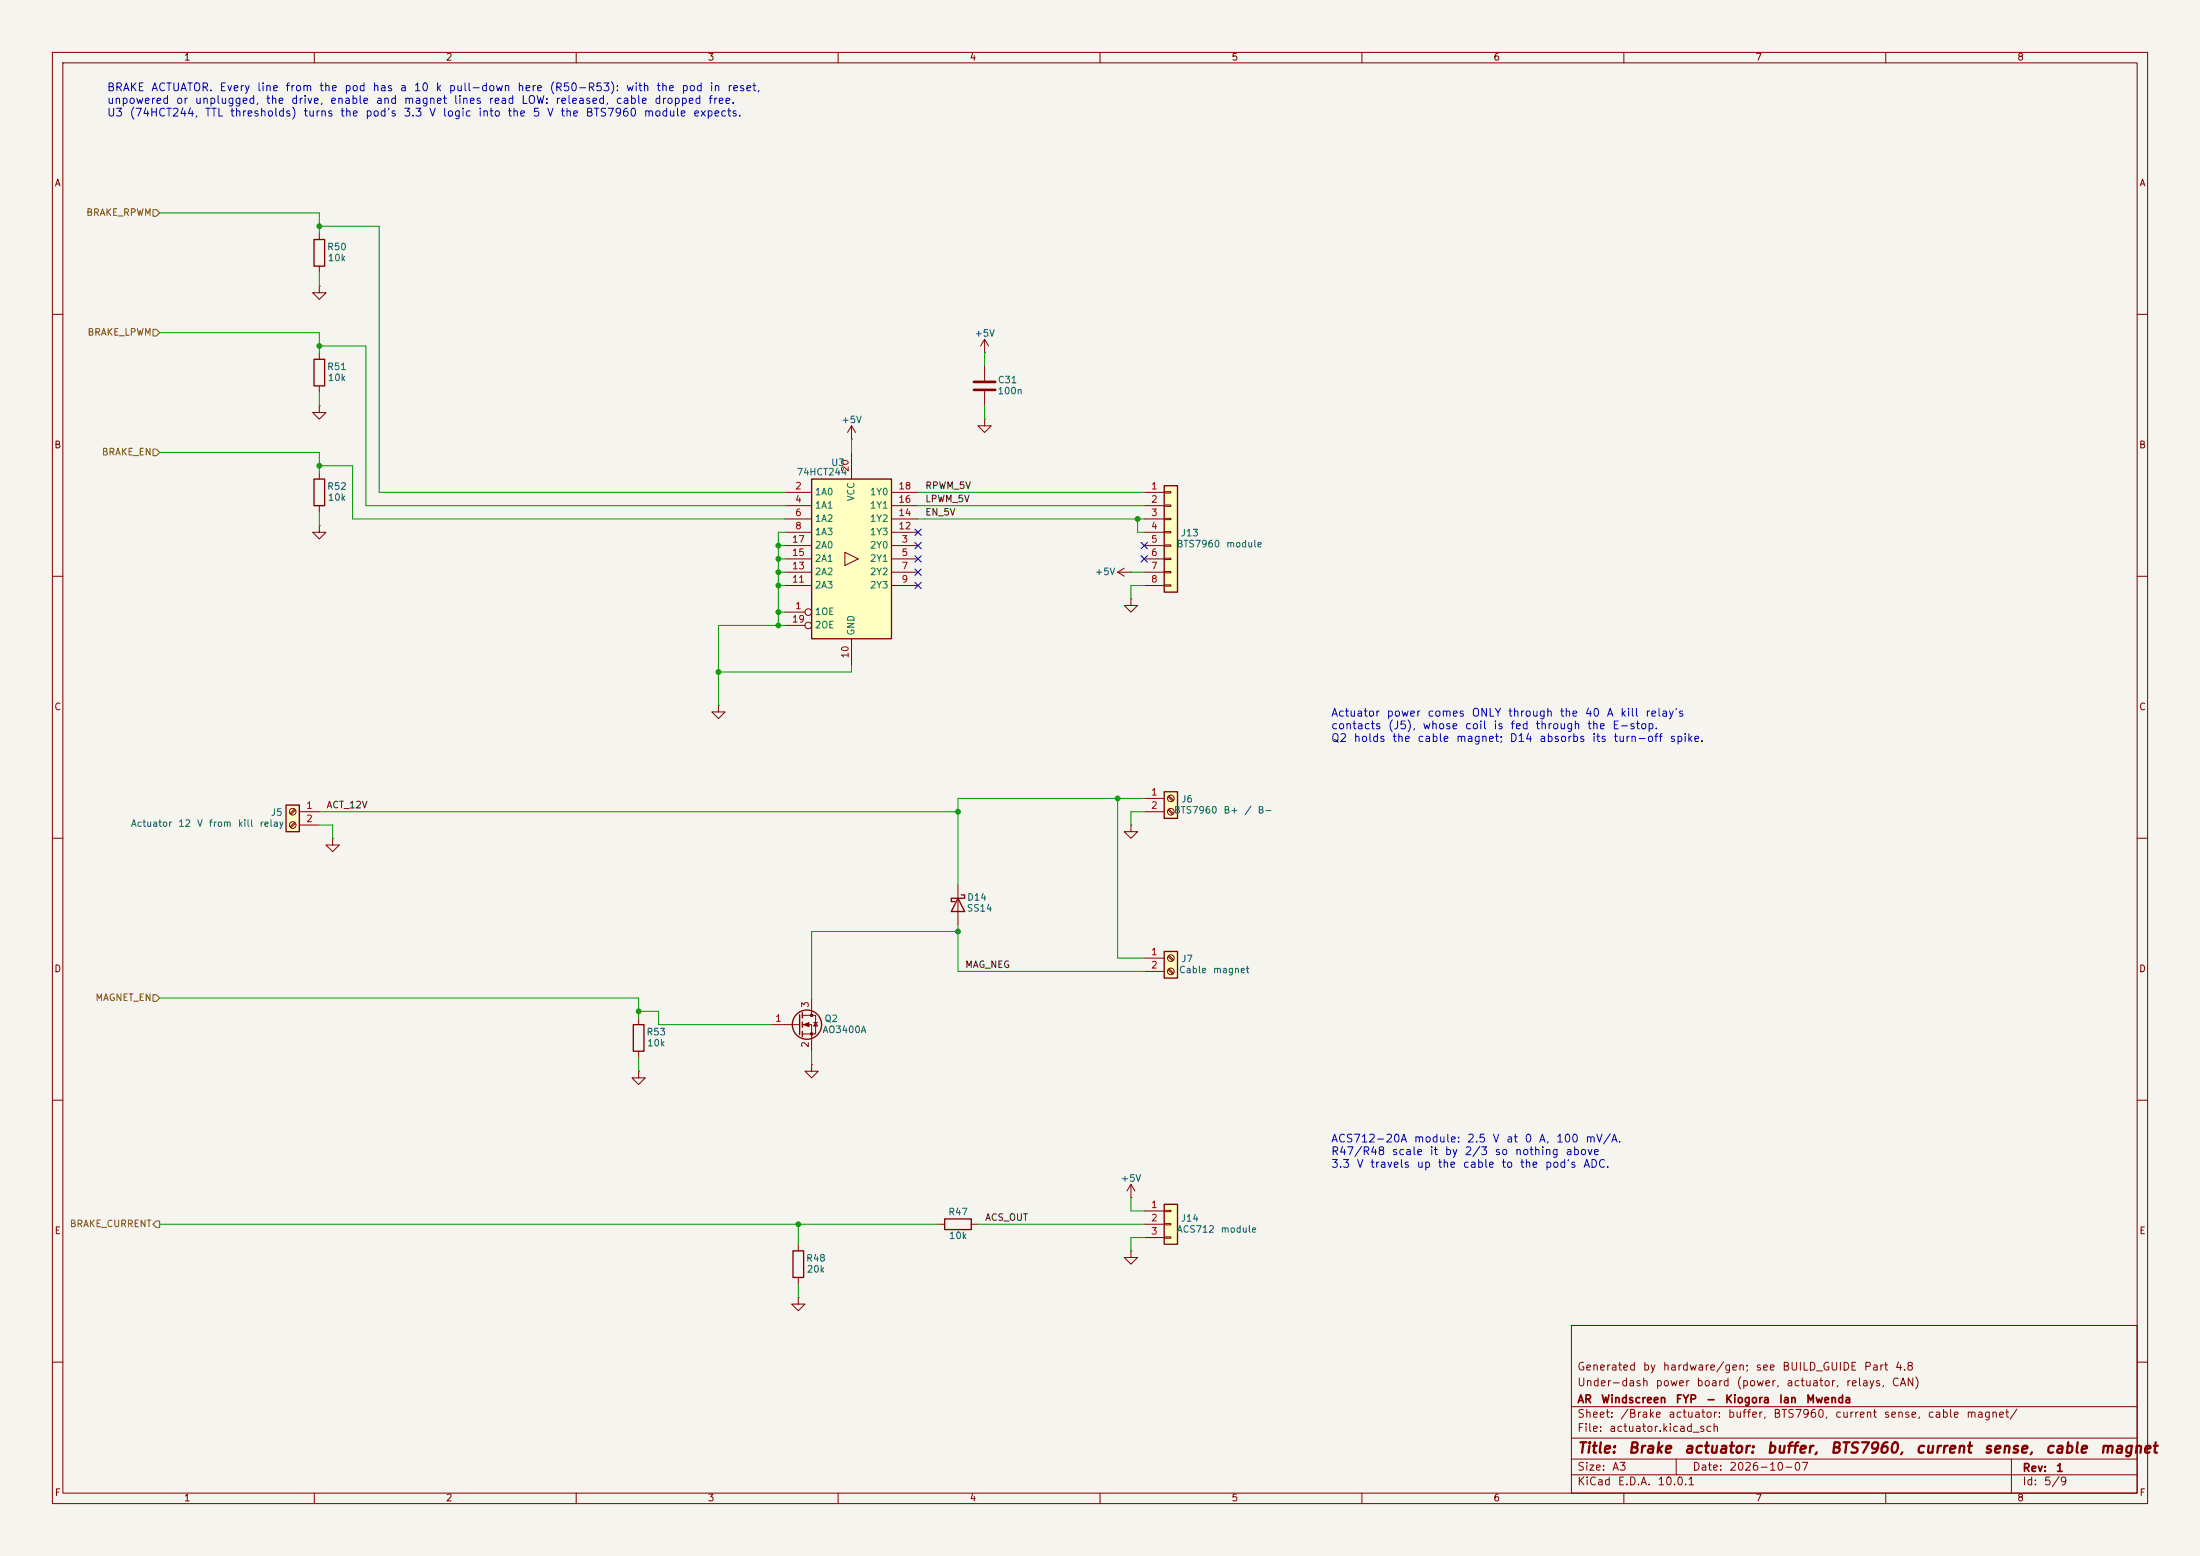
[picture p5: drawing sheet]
<svg xmlns="http://www.w3.org/2000/svg" width="420mm" height="297mm" viewBox="0 0 420 297" stroke-linecap="round" stroke-linejoin="round" font-family="sans-serif">
<path d="M0 0h420v297h-420z" fill="#f5f4ef" stroke="#f5f4ef" stroke-width=".19"/>
<g fill="none" stroke="#840000" stroke-width=".19">
<path d="M10 10h400v277h-400zM12 12h396v273h-396zM60 10v2M110 10v2M160 10v2M210 10v2M260 10v2M310 10v2M360 10v2M10 60h2M188 69.9v2.7M188 74.7v2.8"/>
<path d="M408 60h2M10 110h2M408 110h2M10 160h2M408 160h2M10 210h2M121.9 204.5v1.2h1.3l-1.3 1.3-1.3-1.3h1.3M121.9 204.5h.1M408 210h2M300 253h108v32h-108zM10 260h2M300 278.5h108"/>
<path d="M300 274.5h108M300 268.5h108M320 278.5v3M384 278.5v6.5M408 260h2M60 285v2M110 285v2M160 285v2M210 285v2M260 285v2M300 281.5h108M310 285v2"/>
<path d="M360 285v2"/>
</g>
<path d="M185.9 72.9h4.1M185.9 74.4h4.1" fill="none" stroke="#840000" stroke-width=".51"/>
<path d="M222.2 151.1h2.6v5.1h-2.6z" fill="#ffffc2"/>
<path d="M222.2 151.1h2.6v5.1h-2.6z" fill="none" stroke="#840000" stroke-width=".25"/>
<g fill="none" stroke="#840000" stroke-width=".19">
<path d="M188 67.3h.1M188 64.8l-.8 1.2M188 64.8l.7 1.2M188 64.8v2.5M137.2 134.6v1.3h1.2l-1.2 1.3-1.3-1.3h1.3M137.2 134.6h.1M215.9 157.5v1.3h1.3l-1.3 1.2-1.3-1.2h1.3M215.9 157.5h.1M218.4 152.4h3.8M218.4 154.9h3.8M223 152.1l.9 .8M223 154.6l.9 .8"/>
<path d="M223.2 151.9l.8 .8M223.2 154.4l.8 .9M215.9 228.6h.1M215.9 226.1l-.8 1.2M215.9 226.1l.8 1.2M215.9 226.1v2.5"/>
<circle cx="223.5" cy="154.9" r=".63"/>
<circle cx="223.5" cy="152.4" r=".63"/>
</g>
<path d="M222.2 92.7h2.6v20.3h-2.6z" fill="#ffffc2"/>
<path d="M222.2 92.7h2.6v20.3h-2.6z" fill="none" stroke="#840000" stroke-width=".25"/>
<g fill="none" stroke="#840000" stroke-width=".19">
<path d="M218.4 94h3.8M218.4 96.5h3.8M218.4 99.1h3.8M222.2 93.9h1.3v.2h-1.3zM222.2 96.4h1.3v.2h-1.3zM222.2 98.9h1.3v.3h-1.3zM218.4 101.6h3.8M218.4 104.1h3.8M218.4 106.7h3.8M218.4 109.2h3.8M218.4 111.8h3.8M222.2 101.5h1.3v.2h-1.3z"/>
<path d="M222.2 104h1.3v.3h-1.3zM222.2 106.6h1.3v.2h-1.3zM222.2 109.1h1.3v.2h-1.3zM222.2 111.6h1.3v.3h-1.3z"/>
</g>
<path d="M222.2 229.9h2.6v7.6h-2.6z" fill="#ffffc2"/>
<path d="M59.9 45.7h2.1v5.1h-2.1zM222.2 229.9h2.6v7.6h-2.6z" fill="none" stroke="#840000" stroke-width=".25"/>
<path d="M61 44.5v1.2M61 50.8v1.3M218.4 231.1h3.8M218.4 233.7h3.8M218.4 236.2h3.8M222.2 231h1.3v.3h-1.3zM222.2 233.6h1.3v.2h-1.3zM222.2 236.1h1.3v.2h-1.3z" fill="none" stroke="#840000" stroke-width=".19"/>
<path d="M154.9 91.4h15.3v30.5h-15.3z" fill="#ffffc2"/>
<g fill="none" stroke="#840000" stroke-width=".19">
<path d="M149.9 94h5M149.9 96.5h5M149.9 99.1h5M162.6 83.8h.1M162.6 81.3v2.5M162.6 86.4v5M162.6 81.3l-.8 1.3M162.6 81.3l.7 1.3M170.2 94h5.1M170.2 96.5h5.1M170.2 99.1h5.1M149.9 116.8h3.8"/>
<path d="M149.9 104.1h5M149.9 106.7h5M149.9 109.2h5M149.9 101.6h5M149.9 111.8h5M149.9 119.4h3.8M161.3 105.4l2.5 1.3-2.5 1.3zM170.2 104.1h5.1M170.2 106.7h5.1M170.2 109.2h5.1M170.2 101.6h5.1M170.2 111.8h5.1"/>
<path d="M215.9 114.3v1.3h1.3l-1.3 1.2-1.3-1.2h1.3M215.9 114.3h.1M162.6 121.9v5.1M215.9 238.8v1.2h1.3l-1.3 1.3-1.3-1.3h1.3M215.9 238.8h.1"/>
<circle cx="154.3" cy="119.4" r=".63"/>
<circle cx="154.3" cy="116.8" r=".63"/>
</g>
<path d="M154.9 91.4h15.3v30.5h-15.3z" fill="none" stroke="#840000" stroke-width=".25"/>
<path d="M54.6 153.7h2.5v5.1h-2.5z" fill="#ffffc2"/>
<g fill="none" stroke="#840000" stroke-width=".25">
<path d="M59.9 68.6h2.1v5.1h-2.1zM59.9 91.4h2.1v5.1h-2.1zM54.6 153.7h2.5v5.1h-2.5zM182.9 171.5l1.2 2.5h-2.5zM183.5 170.8h.6v.7h-2.5v.6h.6M120.9 195.6h2v5.1h-2zM152.7 193.7v3.8M153.2 193.3v1M153.2 195.1v1M153.2 196.9v1M151.4 238.8h2v5h-2zM180.3 232.7h5.1v2h-5.1z"/>
<circle cx="154.1" cy="195.6" r="2.79"/>
</g>
<g fill="none" stroke="#840000" stroke-width=".19">
<path d="M61 54.6v1.3h1.2l-1.2 1.3-1.3-1.3h1.3M61 54.6h.1M61 77.5v1.2h1.2l-1.2 1.3-1.3-1.3h1.3M61 77.5h.1M61 67.3v1.3M61 73.7v1.2M61 90.2v1.2M61 96.5v1.3M188 80v1.3h1.2l-1.2 1.3-1.3-1.3h1.3M188 80h.1M61 100.3v1.3h1.2l-1.2 1.3-1.3-1.3h1.3M61 100.3h.1"/>
<path d="M213.4 109.2l1.2 .8M213.4 109.2h2.5M214.6 108.5l-1.2 .7M215.9 109.2h.1M56.2 154.4l-.8 .9M56.2 157l-.8 .8M56.4 154.6l-.9 .8M56.4 157.1l-.9 .9M57.1 154.9h3.9M57.1 157.5h3.9M63.5 160v1.3h1.3l-1.3 1.3-1.3-1.3h1.3M63.5 160h.1"/>
<path d="M182.9 168.9v7.6M121.9 194.3v1.3M147.3 195.6h5.4M153.2 193.8h2.5v3.6h-2.5M153.2 195.6h1.7v5.1M154.9 190.5v3.3M155.3 195.2h.8M155.7 195.2l.4 .6h-.8zM121.9 200.7v1.2M154.9 203.2v1.3h1.3l-1.3 1.2-1.2-1.2h1.2M154.9 203.2h.1M152.4 237.5v1.3"/>
<path d="M179.1 233.7h1.2M185.4 233.7h1.3M152.4 247.6v1.3h1.3l-1.3 1.3-1.3-1.3h1.3M152.4 247.6h.1M152.4 243.8v1.3"/>
<circle cx="55.9" cy="157.5" r=".63"/>
<circle cx="55.9" cy="154.9" r=".63"/>
</g>
<g fill="#840000" stroke="#840000" stroke-width=".19">
<path d="M153.4 195.6l1-.4v.8z"/>
<circle cx="154.9" cy="193.8" r=".25"/>
<circle cx="154.9" cy="197.4" r=".25"/>
</g>
<path d="M222.2 181.6h2.6v5.1h-2.6z" fill="#ffffc2"/>
<path d="M222.2 181.6h2.6v5.1h-2.6z" fill="none" stroke="#840000" stroke-width=".25"/>
<g fill="none" stroke="#840000" stroke-width=".19">
<path d="M218.4 182.9h3.8M218.4 185.4h3.8M223 182.5l.9 .9M223 185.1l.9 .8M223.2 182.4l.8 .8M223.2 184.9l.8 .9"/>
<circle cx="223.5" cy="185.4" r=".63"/>
<circle cx="223.5" cy="182.9" r=".63"/>
</g>
<path d="M29.2 40h.6l.7 .6-.7 .7h-.6zM29.2 62.9h.6l.7 .6-.7 .6h-.6zM29.2 85.7h.6l.7 .7-.7 .6h-.6zM29.2 189.9h.6l.7 .6-.7 .6h-.6zM29.8 233h.7v1.3h-.7l-.6-.6z" fill="none" stroke="#725600" stroke-width=".19"/>
<g fill="none" stroke="#009600" stroke-width=".19">
<path d="M30.5 40.6h30.5v3.9M61 43.2h11.4v50.8h77.5M61 52.1v2.5M30.5 63.5h30.5v3.8M61 66h8.8v30.5h80.1M61 74.9v2.6M188 67.3v2.6M188 77.5v2.5M30.5 86.4h30.5v3.8M61 88.9h6.3v10.2h82.6M61 97.8v2.5M162.6 83.8v2.6"/>
<path d="M175.3 94h43.1M175.3 99.1h43.1M175.3 96.5h43.1M217.2 99.1v2.5h1.2M148.6 111.8h1.3M148.6 104.1h1.3M148.6 106.7h1.3M148.6 116.8h1.3M148.6 109.2h1.3M149.9 119.4h-12.7v15.2M149.9 101.6h-1.3v17.8M215.9 109.2h2.5"/>
<path d="M218.4 111.8h-2.5v2.5M162.6 127v1.3h-25.4M61 154.9h121.9M61 157.5h2.5v2.5M213.4 152.4v30.5h5M218.4 154.9h-2.5v2.6M218.4 152.4h-35.5v16.5M182.9 176.5v8.9h35.5M182.9 177.8h-28v12.7M30.5 190.5h91.4v3.8M121.9 193h3.8v2.6h21.6M121.9 201.9v2.6"/>
<path d="M154.9 200.7v2.5M30.5 233.7h148.6M152.4 233.7v3.8M186.7 233.7h31.7M215.9 228.6v2.5h2.5M218.4 236.2h-2.5v2.6M152.4 245.1v2.5"/>
</g>
<g fill="none" stroke="#000084" stroke-width=".19">
<path d="M174.7 103.5l1.2 1.2M174.7 106.1l1.2 1.2M174.7 108.6l1.2 1.2M174.7 111.2l1.2 1.2M174.7 101l1.2 1.2M175.9 103.5l-1.2 1.2M175.9 106.1l-1.2 1.2M175.9 108.6l-1.2 1.2M175.9 111.2l-1.2 1.2M175.9 101l-1.2 1.2M217.8 103.5l1.2 1.2M217.8 106.1l1.2 1.2"/>
<path d="M219 103.5l-1.2 1.2M219 106.1l-1.2 1.2"/>
</g>
<g fill="#009600" stroke="#009600" stroke-width=".19">
<circle cx="61" cy="88.9" r=".46"/>
<circle cx="121.9" cy="193" r=".46"/>
<circle cx="137.2" cy="128.3" r=".46"/>
<circle cx="182.9" cy="154.9" r=".46"/>
<circle cx="213.4" cy="152.4" r=".46"/>
<circle cx="182.9" cy="177.8" r=".46"/>
<circle cx="152.4" cy="233.7" r=".46"/>
<circle cx="217.2" cy="99.1" r=".46"/>
<circle cx="148.6" cy="106.7" r=".46"/>
<circle cx="148.6" cy="104.1" r=".46"/>
<circle cx="148.6" cy="116.8" r=".46"/>
<circle cx="148.6" cy="119.4" r=".46"/>
<circle cx="148.6" cy="109.2" r=".46"/>
<circle cx="148.6" cy="111.8" r=".46"/>
<circle cx="61" cy="43.2" r=".46"/>
<circle cx="61" cy="66" r=".46"/>
</g>
<g font-size="2" fill="#840000">
<text x="301" y="277.9">Title:</text>
<text x="310.6" y="277.9">Brake</text>
<text x="321.4" y="277.9">actuator:</text>
<text x="337.1" y="277.9">buffer,</text>
<text x="349.2" y="277.9">BTS7960,</text>
<text x="365.6" y="277.9">current</text>
<text x="378.6" y="277.9">sense,</text>
<text x="390.3" y="277.9">cable</text>
<text x="400.7" y="277.9">magnet</text>
</g>
<g font-size="1.5" fill="#0000c2">
<text x="20.3" y="17.8">BRAKE</text>
<text x="28.8" y="17.8">ACTUATOR.</text>
<text x="41.8" y="17.8">Every</text>
<text x="48.9" y="17.8">line</text>
<text x="54.4" y="17.8">from</text>
<text x="60.8" y="17.8">the</text>
<text x="65.6" y="17.8">pod</text>
<text x="71" y="17.8">has</text>
<text x="76.2" y="17.8">a</text>
<text x="78.9" y="17.8">10</text>
<text x="83" y="17.8">k</text>
<text x="85.5" y="17.8">pull-down</text>
<text x="98.6" y="17.8">here</text>
<text x="104.8" y="17.8">(R50-R53):</text>
<text x="119.4" y="17.8">with</text>
<text x="125.2" y="17.8">the</text>
<text x="130" y="17.8">pod</text>
<text x="135.3" y="17.8">in</text>
<text x="138.7" y="17.8">reset,</text>
<text x="20.3" y="20.2">unpowered</text>
<text x="20.3" y="22.6">U3</text>
<text x="24.6" y="22.6">(74HCT244,</text>
<text x="33.5" y="20.2">or</text>
<text x="37.1" y="20.2">unplugged,</text>
<text x="39" y="22.6">TTL</text>
<text x="43.8" y="22.6">thresholds)</text>
<text x="50.6" y="20.2">the</text>
<text x="55.4" y="20.2">drive,</text>
<text x="57.8" y="22.6">turns</text>
<text x="62.9" y="20.2">enable</text>
<text x="64.8" y="22.6">the</text>
<text x="69.6" y="22.6">pod's</text>
<text x="71.6" y="20.2">and</text>
<text x="76.9" y="22.6">3.3</text>
<text x="77" y="20.2">magnet</text>
<text x="81.8" y="22.6">V</text>
<text x="84.4" y="22.6">logic</text>
<text x="86.5" y="20.2">lines</text>
<text x="91.2" y="22.6">into</text>
<text x="93.2" y="20.2">read</text>
<text x="96.8" y="22.6">the</text>
<text x="99.4" y="20.2">LOW:</text>
<text x="101.6" y="22.6">5</text>
<text x="104.3" y="22.6">V</text>
<text x="105.9" y="20.2">released,</text>
<text x="106.9" y="22.6">the</text>
<text x="111.7" y="22.6">BTS7960</text>
<text x="117.4" y="20.2">cable</text>
<text x="122.8" y="22.6">module</text>
<text x="124.8" y="20.2">dropped</text>
<text x="132.2" y="22.6">expects.</text>
<text x="135.1" y="20.2">free.</text>
<text x="254" y="137.2">Actuator</text>
<text x="264.6" y="137.2">power</text>
<text x="272.4" y="137.2">comes</text>
<text x="280.8" y="137.2">ONLY</text>
<text x="287.8" y="137.2">through</text>
<text x="297.6" y="137.2">the</text>
<text x="302.4" y="137.2">40</text>
<text x="306.6" y="137.2">A</text>
<text x="309.2" y="137.2">kill</text>
<text x="314" y="137.2">relay's</text>
<text x="254" y="139.6">contacts</text>
<text x="254" y="142">Q2</text>
<text x="258.3" y="142">holds</text>
<text x="264.9" y="139.6">(J5),</text>
<text x="265.7" y="142">the</text>
<text x="270.5" y="142">cable</text>
<text x="271.5" y="139.6">whose</text>
<text x="277.8" y="142">magnet;</text>
<text x="279.5" y="139.6">coil</text>
<text x="285" y="139.6">is</text>
<text x="288.1" y="142">D14</text>
<text x="288.2" y="139.6">fed</text>
<text x="293" y="139.6">through</text>
<text x="293.7" y="142">absorbs</text>
<text x="302.9" y="139.6">the</text>
<text x="303.8" y="142">its</text>
<text x="307.7" y="139.6">E-stop.</text>
<text x="307.9" y="142">turn-off</text>
<text x="318.6" y="142">spike.</text>
<text x="254" y="218.4">ACS712-20A</text>
<text x="254" y="220.9">R47/R48</text>
<text x="265.6" y="220.9">scale</text>
<text x="269.8" y="218.4">module:</text>
<text x="272.8" y="220.9">it</text>
<text x="275.7" y="220.9">by</text>
<text x="279.5" y="220.9">2/3</text>
<text x="280" y="218.4">2.5</text>
<text x="284.8" y="218.4">V</text>
<text x="285.2" y="220.9">so</text>
<text x="287.4" y="218.4">at</text>
<text x="289.1" y="220.9">nothing</text>
<text x="290.9" y="218.4">0</text>
<text x="293.7" y="218.4">A,</text>
<text x="297" y="218.4">100</text>
<text x="298.7" y="220.9">above</text>
<text x="302.5" y="218.4">mV/A.</text>
<text x="254" y="223.3">3.3</text>
<text x="258.9" y="223.3">V</text>
<text x="261.5" y="223.3">travels</text>
<text x="270.3" y="223.3">up</text>
<text x="274.3" y="223.3">the</text>
<text x="279.1" y="223.3">cable</text>
<text x="286.5" y="223.3">to</text>
<text x="290" y="223.3">the</text>
<text x="294.8" y="223.3">pod's</text>
<text x="302.1" y="223.3">ADC.</text>
</g>
<g font-size="1.5" fill="#840000">
<text x="301" y="262">Generated</text>
<text x="313.5" y="262">by</text>
<text x="317.3" y="262">hardware/gen;</text>
<text x="335" y="262">see</text>
<text x="340.1" y="262">BUILD_GUIDE</text>
<text x="355.7" y="262">Part</text>
<text x="361.6" y="262">4.8</text>
<text x="301" y="268.2">AR</text>
<text x="301" y="265">Under-dash</text>
<text x="305.5" y="268.2">Windscreen</text>
<text x="315.9" y="265">power</text>
<text x="319.8" y="268.2">FYP</text>
<text x="323.7" y="265">board</text>
<text x="325.6" y="268.2">-</text>
<text x="329.2" y="268.2">Kiogora</text>
<text x="331.4" y="265">(power,</text>
<text x="339.5" y="268.2">Ian</text>
<text x="340.9" y="265">actuator,</text>
<text x="344.7" y="268.2">Mwenda</text>
<text x="352.3" y="265">relays,</text>
<text x="361" y="265">CAN)</text>
<text x="301" y="273.7">File:</text>
<text x="301" y="271">Sheet:</text>
<text x="307.1" y="273.7">actuator.kicad_sch</text>
<text x="309.2" y="271">/Brake</text>
<text x="318.4" y="271">actuator:</text>
<text x="329.7" y="271">buffer,</text>
<text x="338.4" y="271">BTS7960,</text>
<text x="350.2" y="271">current</text>
<text x="359.5" y="271">sense,</text>
<text x="367.9" y="271">cable</text>
<text x="375.2" y="271">magnet/</text>
<text x="301" y="281.1">Size:</text>
<text x="307.6" y="281.1">A3</text>
<text x="323" y="281.1">Date:</text>
<text x="330" y="281.1">2026-10-07</text>
<text x="386" y="281.3">Rev:</text>
<text x="392.4" y="281.3">1</text>
<text x="301" y="283.9">KiCad</text>
<text x="308.7" y="283.9">E.D.A.</text>
<text x="316.3" y="283.9">10.0.1</text>
<text x="386" y="283.9">Id:</text>
<text x="390.1" y="283.9">5/9</text>
</g>
<g font-size="1.3" fill="#840000">
<text x="35" y="11.9">1</text>
<text x="85" y="11.9">2</text>
<text x="135" y="11.9">3</text>
<text x="185" y="11.9">4</text>
<text x="235" y="11.9">5</text>
<text x="285" y="11.9">6</text>
<text x="335" y="11.9">7</text>
<text x="385" y="11.9">8</text>
<text x="10.3" y="35.9">A</text>
<text x="408.3" y="35.9">A</text>
<text x="10.3" y="85.9">B</text>
<text x="408.2" y="85.9">B</text>
<text x="10.3" y="135.9">C</text>
<text x="408.2" y="135.9">C</text>
<text x="10.3" y="185.9">D</text>
<text x="408.2" y="185.9">D</text>
<text x="10.3" y="235.9">E</text>
<text x="408.3" y="235.9">E</text>
<text x="10.3" y="285.9">F</text>
<text x="35" y="286.9">1</text>
<text x="85" y="286.9">2</text>
<text x="135" y="286.9">3</text>
<text x="185" y="286.9">4</text>
<text x="235" y="286.9">5</text>
<text x="285" y="286.9">6</text>
<text x="335" y="286.9">7</text>
<text x="385" y="286.9">8</text>
<text x="408.3" y="285.9">F</text>
</g>
<g font-size="1.3" fill="#725600">
<text x="16.4" y="41.5">BRAKE_RPWM</text>
<text x="16.6" y="64.4">BRAKE_LPWM</text>
<text x="19.3" y="87.2">BRAKE_EN</text>
<text x="18.1" y="191.4">MAGNET_EN</text>
<text x="13.2" y="234.5">BRAKE_CURRENT</text>
</g>
<g font-size="1.3" fill="#006464">
<text x="62.4" y="48.1">R50</text>
<text x="62.5" y="50.2">10k</text>
<text x="185.9" y="64.6">+5V</text>
<text x="62.4" y="70.9">R51</text>
<text x="62.5" y="73">10k</text>
<text x="190.3" y="75.6">100n</text>
<text x="190.4" y="73.5">C31</text>
<text x="160.5" y="81.1">+5V</text>
<text x="158.6" y="89.3">U3</text>
<text x="62.4" y="93.8">R52</text>
<text x="62.5" y="95.9">10k</text>
<text x="152" y="91.1">74HCT244</text>
<text x="155.4" y="94.8">1A0</text>
<text x="163.4" y="95.8" transform="rotate(-90 163.4 95.8)">VCC</text>
<text x="166" y="94.8">1Y0</text>
<text x="155.4" y="97.4">1A1</text>
<text x="155.4" y="99.9">1A2</text>
<text x="166" y="99.9">1Y2</text>
<text x="166" y="97.4">1Y1</text>
<text x="155.4" y="102.5">1A3</text>
<text x="155.4" y="107.5">2A1</text>
<text x="155.4" y="105">2A0</text>
<text x="166" y="105">2Y0</text>
<text x="166" y="107.5">2Y1</text>
<text x="166" y="102.5">1Y3</text>
<text x="224.5" y="104.8">BTS7960</text>
<text x="225.3" y="102.7">J13</text>
<text x="234" y="104.8">module</text>
<text x="155.4" y="112.6">2A3</text>
<text x="155.4" y="110.1">2A2</text>
<text x="166" y="110.1">2Y2</text>
<text x="166" y="112.6">2Y3</text>
<text x="208.9" y="110.1">+5V</text>
<text x="155.4" y="117.7">1OE</text>
<text x="155.4" y="120.2">2OE</text>
<text x="163.4" y="121.4" transform="rotate(-90 163.4 121.4)">GND</text>
<text x="224" y="155.6">BTS7960</text>
<text x="225.4" y="153.5">J6</text>
<text x="233.5" y="155.6">B+</text>
<text x="237.5" y="155.6">/</text>
<text x="240" y="155.6">B-</text>
<text x="24.9" y="158.1">Actuator</text>
<text x="33.9" y="158.1">12</text>
<text x="37.5" y="158.1">V</text>
<text x="39.8" y="158.1">from</text>
<text x="45.3" y="158.1">kill</text>
<text x="49.4" y="158.1">relay</text>
<text x="51.6" y="156">J5</text>
<text x="184.5" y="172.2">D14</text>
<text x="184.5" y="174.3">SS14</text>
<text x="225.4" y="184">J7</text>
<text x="225" y="186.1">Cable</text>
<text x="231.5" y="186.1">magnet</text>
<text x="123.3" y="197.9">R53</text>
<text x="156.9" y="197.5">AO3400A</text>
<text x="157.3" y="195.4">Q2</text>
<text x="123.4" y="200">10k</text>
<text x="213.9" y="225.9">+5V</text>
<text x="180.9" y="232.3">R47</text>
<text x="225.3" y="233.5">J14</text>
<text x="181.1" y="236.8">10k</text>
<text x="224.6" y="235.6">ACS712</text>
<text x="232.9" y="235.6">module</text>
<text x="153.8" y="241.1">R48</text>
<text x="153.9" y="243.2">20k</text>
</g>
<g font-size="1.3" fill="#a90000">
<text x="151.7" y="93.7">2</text>
<text x="162.3" y="90.2" transform="rotate(-90 162.3 90.2)">20</text>
<text x="171.4" y="93.7">18</text>
<text x="219.6" y="93.7">1</text>
<text x="151.7" y="96.3">4</text>
<text x="151.7" y="98.8">6</text>
<text x="151.7" y="101.3">8</text>
<text x="171.4" y="101.3">12</text>
<text x="171.4" y="98.8">14</text>
<text x="171.4" y="96.3">16</text>
<text x="219.6" y="96.3">2</text>
<text x="219.6" y="98.8">3</text>
<text x="219.6" y="101.3">4</text>
<text x="151.1" y="106.4">15</text>
<text x="151.1" y="103.9">17</text>
<text x="172" y="103.9">3</text>
<text x="172" y="106.4">5</text>
<text x="219.6" y="103.9">5</text>
<text x="219.6" y="106.4">6</text>
<text x="151.1" y="111.5">11</text>
<text x="151.1" y="109">13</text>
<text x="172" y="109">7</text>
<text x="172" y="111.5">9</text>
<text x="219.6" y="109">7</text>
<text x="219.6" y="111.5">8</text>
<text x="151.1" y="119.1">19</text>
<text x="151.7" y="116.6">1</text>
<text x="162.3" y="125.8" transform="rotate(-90 162.3 125.8)">10</text>
<text x="58.3" y="154.7">1</text>
<text x="219.6" y="152.1">1</text>
<text x="219.6" y="154.7">2</text>
<text x="58.3" y="157.2">2</text>
<text x="219.6" y="182.6">1</text>
<text x="219.6" y="185.2">2</text>
<text x="147.9" y="195.3">1</text>
<text x="154.7" y="192.5" transform="rotate(-90 154.7 192.5)">3</text>
<text x="154.7" y="200.1" transform="rotate(-90 154.7 200.1)">2</text>
<text x="219.6" y="230.9">1</text>
<text x="219.6" y="233.4">2</text>
<text x="219.6" y="236">3</text>
</g>
<g font-size="1.3" fill="#0f0f0f">
<text x="176.5" y="93.6">RPWM_5V</text>
<text x="176.5" y="98.7">EN_5V</text>
<text x="176.5" y="96.2">LPWM_5V</text>
<text x="62.2" y="154.6">ACT_12V</text>
<text x="184.1" y="185.1">MAG_NEG</text>
<text x="188" y="233.3">ACS_OUT</text>
</g>
</svg>
